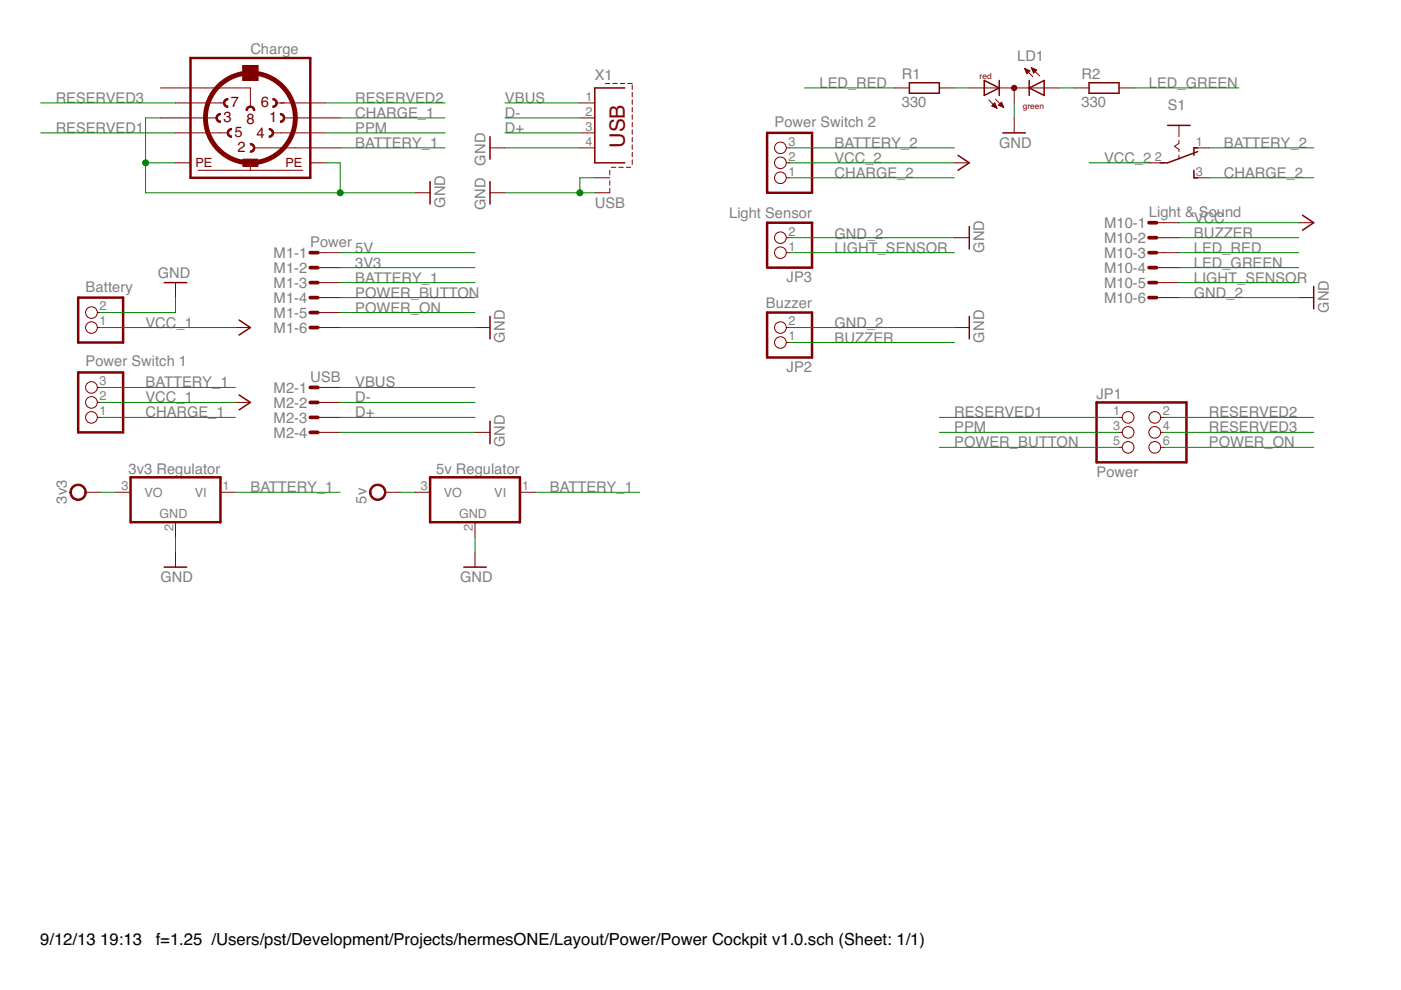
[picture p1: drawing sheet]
<svg xmlns="http://www.w3.org/2000/svg" width="297mm" height="210mm" viewBox="0 0 297 210" stroke-linecap="round" stroke-linejoin="round" font-family="sans-serif">
<g fill="#800000" stroke="#800000" stroke-width=".21">
<path d="M62.6 25h9.5z"/>
<path d="M62.6 31.3h9.5z"/>
<path d="M34 25h9.6z"/>
<path d="M59.4 28.2h9.6z"/>
<path d="M37.2 28.2h9.5z"/>
<path d="M51.5 17.1h3.2z"/>
<path d="M43.6 25h2.3z"/>
<path d="M46.7 28.2h1.6z"/>
<path d="M57.8 28.2h1.6z"/>
<path d="M60.2 25h2.4z"/>
<path d="M51.5 13.9v3.2z"/>
<path d="M51.5 13.9h3.2z"/>
<path d="M54.7 13.9v3.2z"/>
<path d="M53.9 31.3h8.7z"/>
<path d="M65.8 34.5h3.2z"/>
<path d="M59.4 21.8h9.6z"/>
<path d="M37.2 21.8h9.5z"/>
<path d="M53.1 18.6v4z"/>
<path d="M43.6 18.6h9.5z"/>
<path d="M46.7 21.8h.8z"/>
<path d="M58.7 21.8h1.5z"/>
<path d="M34 18.6h9.6z"/>
<path d="M37.2 34.5h3.2z"/>
<path d="M42 36.1h11.1z"/>
<path d="M53.1 34.5v1.6z"/>
<path d="M53.1 36.1h11.1z"/>
<path d="M88 40.9h3.2z"/>
<path d="M20.6 69.4h.7z"/>
<path d="M20.6 66.3h.7z"/>
<path d="M20.6 88.5h.7z"/>
<path d="M20.6 85.3h.7z"/>
<path d="M20.6 82.1h.7z"/>
<path d="M49.9 69.4h3.2z"/>
<path d="M37.2 59.9v3.2z"/>
<path d="M49.9 85.3h3.2z"/>
<path d="M69 53.6h3.1z"/>
<path d="M67.4 53.6h1.6z"/>
<path d="M69 56.7h3.1z"/>
<path d="M67.4 56.7h1.6z"/>
<path d="M69 59.9h3.1z"/>
<path d="M67.4 59.9h1.6z"/>
<path d="M69 63.1h3.1z"/>
<path d="M67.4 63.1h1.6z"/>
<path d="M69 66.3h3.1z"/>
<path d="M67.4 66.3h1.6z"/>
<path d="M69 69.4h3.1z"/>
<path d="M67.4 69.4h1.6z"/>
<path d="M100.7 69.4h3.2z"/>
<path d="M69 82.1h3.1z"/>
<path d="M67.4 82.1h1.6z"/>
<path d="M69 85.3h3.1z"/>
<path d="M67.4 85.3h1.6z"/>
<path d="M69 88.5h3.1z"/>
<path d="M67.4 88.5h1.6z"/>
<path d="M69 91.7h3.1z"/>
<path d="M67.4 91.7h1.6z"/>
<path d="M100.7 91.7h3.2z"/>
<path d="M122.9 21.8h3.2z"/>
<path d="M122.9 25h3.2z"/>
<path d="M122.9 28.2h3.2z"/>
<path d="M122.9 31.3h3.2z"/>
<path d="M126.1 37.7h3.2z"/>
<path d="M126.1 40.9h3.2z"/>
<path d="M129.3 39.9v1z"/>
<path d="M129.3 38.3v1z"/>
<path d="M134 33.9v.9z"/>
<path d="M134 32.3v1z"/>
<path d="M134 30.7v1z"/>
<path d="M134 29.1v1z"/>
<path d="M134 27.5v1z"/>
<path d="M134 26v.9z"/>
<path d="M134 24.4v.9z"/>
<path d="M134 22.8v.9z"/>
<path d="M134 21.2v.9z"/>
<path d="M134 19.6v1z"/>
<path d="M134 18v1z"/>
<path d="M133.1 17.7h.9z"/>
<path d="M131.5 17.7h1z"/>
<path d="M129.9 17.7h1z"/>
<path d="M128.3 17.7h1z"/>
<path d="M129.3 36.1v1z"/>
<path d="M129.6 35.5h1z"/>
<path d="M131.2 35.5h.9z"/>
<path d="M132.8 35.5h.9z"/>
<path d="M103.9 40.9h3.2z"/>
<path d="M103.9 31.3h3.2z"/>
<path d="M237.3 88.5h.7z"/>
<path d="M246.1 88.5h.7z"/>
<path d="M237.3 91.7h.7z"/>
<path d="M246.1 91.7h.7z"/>
<path d="M237.3 94.8h.7z"/>
<path d="M246.1 94.8h.7z"/>
<path d="M46.7 104.4h3.2z"/>
<path d="M37.2 110.7v3.2z"/>
<path d="M24.5 104.4h3.2z"/>
<path d="M18.2 104.4h3.1z"/>
<path d="M37.2 117.1v3.1z"/>
<path d="M110.2 104.4h3.2z"/>
<path d="M100.7 110.7v3.2z"/>
<path d="M88 104.4h3.2z"/>
<path d="M100.7 117.1v3.1z"/>
<path d="M81.7 104.4h3.1z"/>
<path d="M275.4 63.1h3.1z"/>
<path d="M275.4 47.2h3.1z"/>
<path d="M250 26.6v2.4z"/>
<path d="M250 29.8v.6z"/>
<path d="M250 31.7v.5z"/>
<path d="M243.6 34.5h3.2z"/>
<path d="M253.1 37.7h3.2z"/>
<path d="M253.1 31.3h3.2z"/>
<path d="M250 32.9v.8z"/>
<path d="M249 31l1-.6z"/>
<path d="M249 31l1 .7z"/>
<path d="M166.7 37.7h.7z"/>
<path d="M166.7 34.5h.7z"/>
<path d="M166.7 31.3h.7z"/>
<path d="M246.8 47.2h3.2z"/>
<path d="M245.2 47.2h1.6z"/>
<path d="M246.8 50.4h3.2z"/>
<path d="M245.2 50.4h1.6z"/>
<path d="M246.8 53.6h3.2z"/>
<path d="M245.2 53.6h1.6z"/>
<path d="M246.8 56.7h3.2z"/>
<path d="M245.2 56.7h1.6z"/>
<path d="M246.8 59.9h3.2z"/>
<path d="M245.2 59.9h1.6z"/>
<path d="M246.8 63.1h3.2z"/>
<path d="M245.2 63.1h1.6z"/>
<path d="M202.3 34.5h3.2z"/>
<path d="M215 18.6v3.2z"/>
<path d="M205.5 18.6h3.2z"/>
<path d="M208.7 18.6h3.2z"/>
<path d="M209.6 21.2l1.8 1.7z"/>
<path d="M211.1 21l1.7 1.8z"/>
<path d="M221.4 18.6h3.2z"/>
<path d="M218.2 18.6h3.2z"/>
<path d="M218.7 14.4l1.7 1.7z"/>
<path d="M217.3 14.5l1.7 1.8z"/>
<path d="M211.9 18.6h6.3z"/>
<path d="M210.3 22.5l1.1 .4z"/>
<path d="M210.3 22.5l.6-.7z"/>
<path d="M210.9 21.8l.5 1.1z"/>
<path d="M211.2 22.9h.1z"/>
<path d="M210.8 22.7h.5z"/>
<path d="M210.5 22.5h.7z"/>
<path d="M210.4 22.4h.7z"/>
<path d="M210.5 22.2h.6z"/>
<path d="M210.7 22.1h.3z"/>
<path d="M211.7 22.3l1.1 .5z"/>
<path d="M211.7 22.3l.6-.6z"/>
<path d="M212.3 21.7l.5 1.1z"/>
<path d="M212.6 22.7h.2z"/>
<path d="M212.3 22.5h.4z"/>
<path d="M211.9 22.4h.7z"/>
<path d="M211.8 22.2h.8z"/>
<path d="M211.9 22.1h.6z"/>
<path d="M212.1 21.9h.3z"/>
<path d="M217.3 14.5l.4 1.1z"/>
<path d="M217.3 14.5l1.1 .5z"/>
<path d="M218.4 15l-.7 .6z"/>
<path d="M217.6 15.4h.4z"/>
<path d="M217.6 15.2h.5z"/>
<path d="M217.5 15.1h.8z"/>
<path d="M217.4 14.9h.8z"/>
<path d="M217.4 14.8h.4z"/>
<path d="M217.3 14.6h.1z"/>
<path d="M218.7 14.4l.5 1.1z"/>
<path d="M218.7 14.4l1.1 .4z"/>
<path d="M219.8 14.8l-.6 .7z"/>
<path d="M219.1 15.4h.1z"/>
<path d="M219.1 15.2h.3z"/>
<path d="M219 15.1h.6z"/>
<path d="M218.9 14.9h.8z"/>
<path d="M218.8 14.8h.8z"/>
<path d="M218.8 14.6h.4z"/>
<path d="M218.7 14.4h.1z"/>
<path d="M215 25v3.2z"/>
<path d="M199.2 18.6h3.1z"/>
<path d="M189.6 18.6h3.2z"/>
<path d="M237.3 18.6h3.1z"/>
<path d="M227.7 18.6h3.2z"/>
<path d="M166.7 72.6h.7z"/>
<path d="M166.7 69.4h.7z"/>
<path d="M166.7 53.6h.7z"/>
<path d="M166.7 50.4h.7z"/>
<path d="M202.3 69.4h3.2z"/>
<path d="M202.3 50.4h3.2z"/>
<path d="M48.5 27.5l.6-.3v.3a.63 .63 0 0 0-.6 .7 .63 .63 0 0 0 .6 .6v.3a.94 .94 0 0 1-.9-.6 .94 .94 0 0 1 .3-1z" fill-rule="evenodd"/>
<path d="M59.4 24a.95 .95 0 0 1 1 1 .95 .95 0 0 1-1 1v-.4a.63 .63 0 0 0 .7-.6 .63 .63 0 0 0-.7-.6z" fill-rule="evenodd"/>
<path d="M46.1 24.3l.6-.3v.4a.63 .63 0 0 0-.6 .6 .63 .63 0 0 0 .6 .6v.4a.95 .95 0 0 1-.9-.7 .95 .95 0 0 1 .3-1z" fill-rule="evenodd"/>
<path d="M53.1 30.4a.95 .95 0 0 1 .9 .9 .95 .95 0 0 1-.9 1v-.3a.63 .63 0 0 0 .6-.7 .63 .63 0 0 0-.6-.6z" fill-rule="evenodd"/>
<path d="M57.1 27.2a.95 .95 0 0 1 .9 1 .95 .95 0 0 1-.9 .9v-.3a.63 .63 0 0 0 .6-.6 .63 .63 0 0 0-.6-.7z" fill-rule="evenodd"/>
<path d="M57.8 20.9a.95 .95 0 0 1 1 .9 .95 .95 0 0 1-1 1v-.3a.63 .63 0 0 0 .7-.7 .63 .63 0 0 0-.7-.6z" fill-rule="evenodd"/>
<path d="M47.7 21.1l.6-.2v.3a.63 .63 0 0 0-.6 .6 .63 .63 0 0 0 .6 .7v.3a.95 .95 0 0 1-.9-.6 .95 .95 0 0 1 .3-1.1z" fill-rule="evenodd"/>
<path d="M52.4 22.8a.96 .96 0 0 1 1-.3 .96 .96 0 0 1 .6 .9h-.3a.63 .63 0 0 0-.6-.6 .63 .63 0 0 0-.6 .6h-.4z" fill-rule="evenodd"/>
<path d="M15.2 103.3a1.75 1.75 0 0 1 2.8 .1 1.75 1.75 0 0 1-.9 2.7 1.75 1.75 0 0 1-2.3-1.7h.3a1.43 1.43 0 0 1 2.1-1.4 1.43 1.43 0 0 1 .3 2.4 1.43 1.43 0 0 1-2.3-.7l-.1-.3h-.3z" fill-rule="evenodd"/>
<path d="M78.7 103.3a1.75 1.75 0 0 1 2.8 .1 1.75 1.75 0 0 1-.9 2.7 1.75 1.75 0 0 1-2.3-1.7h.4a1.43 1.43 0 0 1 2.1-1.2 1.43 1.43 0 0 1 .1 2.4 1.43 1.43 0 0 1-2.2-.9v-.3h-.4z" fill-rule="evenodd"/>
<path d="M214.7 18.2a.57 .57 0 0 1 .9 .2 .57 .57 0 0 1-.4 .8 .57 .57 0 0 1-.7-.6l.6 .1-.6-.1z" fill-rule="evenodd"/>
</g>
<circle cx="53.1" cy="25" r="9.5" fill="none" stroke="#800000" stroke-width="1"/>
<g fill="#800000" stroke="#800000" stroke-width=".53">
<path d="M40.4 37.7h25.4z"/>
<path d="M65.8 12.3v25.4z"/>
<path d="M40.4 12.3h25.4z"/>
<path d="M40.4 12.3v25.4z"/>
<path d="M16.6 63.1h9.5z"/>
<path d="M16.6 63.1v9.5z"/>
<path d="M16.6 72.6h9.5z"/>
<path d="M26.1 63.1v9.5z"/>
<path d="M16.6 79h9.5z"/>
<path d="M16.6 79v12.7z"/>
<path d="M16.6 91.7h9.5z"/>
<path d="M26.1 79v12.7z"/>
<path d="M232.5 98h19z"/>
<path d="M251.5 85.3v12.7z"/>
<path d="M232.5 85.3h19z"/>
<path d="M232.5 85.3v12.7z"/>
<path d="M27.7 110.7h19z"/>
<path d="M27.7 101.2v9.5z"/>
<path d="M27.7 101.2h19z"/>
<path d="M46.7 101.2v9.5z"/>
<path d="M91.2 110.7h19z"/>
<path d="M91.2 101.2v9.5z"/>
<path d="M91.2 101.2h19z"/>
<path d="M110.2 101.2v9.5z"/>
<path d="M162.6 28.2h9.6z"/>
<path d="M162.6 28.2v12.7z"/>
<path d="M162.6 40.9h9.6z"/>
<path d="M172.2 28.2v12.7z"/>
<path d="M162.6 66.3h9.6z"/>
<path d="M162.6 66.3v9.5z"/>
<path d="M162.6 75.8h9.6z"/>
<path d="M172.2 66.3v9.5z"/>
<path d="M162.6 47.2h9.6z"/>
<path d="M162.6 47.2v9.5z"/>
<path d="M162.6 56.7h9.6z"/>
<path d="M172.2 47.2v9.5z"/>
</g>
<g fill="#800000" stroke="#800000" stroke-width=".21">
<path d="M51.5 13.9h3.2v3.2h-3.2z"/>
<path d="M51.5 33.7h3.2v1.6h-3.2z"/>
</g>
<g fill="#800000" stroke="#800000" stroke-width=".32">
<path d="M91.2 38.5v4.8z"/>
<path d="M50.7 71l2.4-1.6z"/>
<path d="M50.7 67.9l2.4 1.5z"/>
<path d="M34.8 59.9h4.8z"/>
<path d="M50.7 86.9l2.4-1.6z"/>
<path d="M50.7 83.7l2.4 1.6z"/>
<path d="M103.9 67.1v4.7z"/>
<path d="M103.9 89.3v4.8z"/>
<path d="M126.1 18.6v15.9z"/>
<path d="M126.1 34.5h6.4z"/>
<path d="M126.1 18.6h6.4z"/>
<path d="M103.9 38.5v4.8z"/>
<path d="M103.9 29v4.7z"/>
<path d="M34.8 120.2h4.8z"/>
<path d="M98.3 120.2h4.8z"/>
<path d="M278.5 60.7v4.8z"/>
<path d="M276.2 48.8l2.3-1.6z"/>
<path d="M276.2 45.6l2.3 1.6z"/>
<path d="M250 26.6h2.3z"/>
<path d="M247.6 26.6h2.4z"/>
<path d="M246 34.5h1.6z"/>
<path d="M247.6 34.5l6.3-2.3z"/>
<path d="M253.1 36.1v1.6z"/>
<path d="M253.1 37.7h.8z"/>
<path d="M253.1 31.3v1.6z"/>
<path d="M253.1 31.3h.8z"/>
<path d="M203.1 36.1l2.4-1.6z"/>
<path d="M203.1 32.9l2.4 1.6z"/>
<path d="M208.7 17.1l3.2 1.5z"/>
<path d="M208.7 20.2l3.2-1.6z"/>
<path d="M211.9 17.1v1.5z"/>
<path d="M211.9 18.6v1.6z"/>
<path d="M208.7 17.1v1.5z"/>
<path d="M208.7 18.6v1.6z"/>
<path d="M218.2 18.6l3.2 1.6z"/>
<path d="M218.2 18.6l3.2-1.5z"/>
<path d="M218.2 18.6v1.6z"/>
<path d="M218.2 17.1v1.5z"/>
<path d="M221.4 18.6v1.6z"/>
<path d="M221.4 17.1v1.5z"/>
<path d="M212.6 28.2h4.8z"/>
<path d="M192.8 19.8h6.4z"/>
<path d="M192.8 17.5h6.4z"/>
<path d="M199.2 17.5v2.3z"/>
<path d="M192.8 17.5v2.3z"/>
<path d="M230.9 19.8h6.4z"/>
<path d="M230.9 17.5h6.4z"/>
<path d="M237.3 17.5v2.3z"/>
<path d="M230.9 17.5v2.3z"/>
<path d="M205.5 67.1v4.7z"/>
<path d="M205.5 48v4.8z"/>
</g>
<g fill="none" stroke="#800000" stroke-width=".21">
<circle cx="165.5" cy="34.5" r="1.24"/>
<circle cx="165.5" cy="31.3" r="1.24"/>
<circle cx="165.5" cy="37.7" r="1.24"/>
<circle cx="165.5" cy="53.6" r="1.24"/>
<circle cx="165.5" cy="50.4" r="1.24"/>
<circle cx="19.4" cy="66.3" r="1.24"/>
<circle cx="19.4" cy="69.4" r="1.24"/>
<circle cx="165.5" cy="69.4" r="1.24"/>
<circle cx="165.5" cy="72.6" r="1.24"/>
<circle cx="19.4" cy="82.1" r="1.24"/>
<circle cx="19.4" cy="85.3" r="1.24"/>
<circle cx="19.4" cy="88.5" r="1.24"/>
<circle cx="239.2" cy="91.7" r="1.24"/>
<circle cx="239.2" cy="94.8" r="1.24"/>
<circle cx="239.2" cy="88.5" r="1.24"/>
<circle cx="244.8" cy="94.8" r="1.24"/>
<circle cx="244.8" cy="91.7" r="1.24"/>
<circle cx="244.8" cy="88.5" r="1.24"/>
</g>
<g fill="#800000" stroke="#800000" stroke-width=".78">
<path d="M65.8 53.6h1.6z"/>
<path d="M65.8 56.7h1.6z"/>
<path d="M65.8 59.9h1.6z"/>
<path d="M65.8 63.1h1.6z"/>
<path d="M65.8 66.3h1.6z"/>
<path d="M65.8 69.4h1.6z"/>
<path d="M65.8 82.1h1.6z"/>
<path d="M65.8 85.3h1.6z"/>
<path d="M65.8 88.5h1.6z"/>
<path d="M65.8 91.7h1.6z"/>
<path d="M243.6 47.2h1.6z"/>
<path d="M243.6 50.4h1.6z"/>
<path d="M243.6 53.6h1.6z"/>
<path d="M243.6 56.7h1.6z"/>
<path d="M243.6 59.9h1.6z"/>
<path d="M243.6 63.1h1.6z"/>
</g>
<g fill="#008000" stroke="#008000" stroke-width=".21">
<path d="M30.9 34.5h6.3z"/>
<path d="M30.9 25v9.5z"/>
<path d="M30.9 25h3.1z"/>
<path d="M69 34.5h3.1z"/>
<path d="M72.1 34.5v6.4z"/>
<path d="M72.1 40.9h15.9z"/>
<path d="M30.9 40.9h41.2z"/>
<path d="M30.9 34.5v6.4z"/>
<path d="M21.3 66.3h15.9z"/>
<path d="M37.2 63.1v3.2z"/>
<path d="M72.1 69.4h28.6z"/>
<path d="M37.2 113.9v3.2z"/>
<path d="M100.7 113.9v3.2z"/>
<path d="M72.1 91.7h28.6z"/>
<path d="M122.9 37.7h3.2z"/>
<path d="M122.9 37.7v3.2z"/>
<path d="M122.9 40.9h3.2z"/>
<path d="M107.1 40.9h15.8z"/>
<path d="M107.1 31.3h15.8z"/>
<path d="M72.1 25h22.3z"/>
<path d="M21.3 88.5h28.6z"/>
<path d="M21.3 82.1h28.6z"/>
<path d="M72.1 31.3h22.3z"/>
<path d="M72.1 59.9h28.6z"/>
<path d="M49.9 104.4h22.2z"/>
<path d="M113.4 104.4h22.2z"/>
<path d="M21.3 69.4h28.6z"/>
<path d="M21.3 85.3h28.6z"/>
<path d="M69 28.2h25.4z"/>
<path d="M199.2 91.7h38.1z"/>
<path d="M72.1 53.6h28.6z"/>
<path d="M84.8 104.4h3.2z"/>
<path d="M72.1 56.7h28.6z"/>
<path d="M21.3 104.4h3.2z"/>
<path d="M72.1 63.1h28.6z"/>
<path d="M199.2 94.8h38.1z"/>
<path d="M72.1 66.3h28.6z"/>
<path d="M246.8 94.8h31.7z"/>
<path d="M72.1 82.1h28.6z"/>
<path d="M107.1 21.8h15.8z"/>
<path d="M72.1 85.3h28.6z"/>
<path d="M107.1 25h15.8z"/>
<path d="M72.1 88.5h28.6z"/>
<path d="M107.1 28.2h15.8z"/>
<path d="M8.6 21.8h28.6z"/>
<path d="M246.8 91.7h31.7z"/>
<path d="M8.6 28.2h28.6z"/>
<path d="M199.2 88.5h38.1z"/>
<path d="M69 21.8h25.4z"/>
<path d="M246.8 88.5h31.7z"/>
<path d="M250 50.4h25.4z"/>
<path d="M167.4 72.6h34.9z"/>
<path d="M250 56.7h25.4z"/>
<path d="M240.4 18.6h22.3z"/>
<path d="M250 59.9h25.4z"/>
<path d="M167.4 53.6h34.9z"/>
<path d="M250 53.6h25.4z"/>
<path d="M170.6 18.6h19z"/>
<path d="M167.4 31.3h34.9z"/>
<path d="M256.3 31.3h22.2z"/>
<path d="M167.4 34.5h34.9z"/>
<path d="M230.9 34.5h12.7z"/>
<path d="M167.4 37.7h34.9z"/>
<path d="M256.3 37.7h22.2z"/>
<path d="M250 47.2h25.4z"/>
<path d="M250 63.1h25.4z"/>
<path d="M215 21.8v3.2z"/>
<path d="M167.4 69.4h34.9z"/>
<path d="M167.4 50.4h34.9z"/>
<path d="M202.3 18.6h3.2z"/>
<path d="M224.6 18.6h3.1z"/>
<circle cx="30.9" cy="34.5" r=".64"/>
<circle cx="72.1" cy="40.9" r=".64"/>
<circle cx="122.9" cy="40.9" r=".64"/>
</g>
<text font-size="4.5" fill="#800000" x="132.5" y="31.4" transform="rotate(-90 132.5 31.4)">USB</text>
<g font-size="3.5">
<text x="8.5" y="200.4">9/12/13</text>
<text x="21.3" y="200.4">19:13</text>
<text x="33" y="200.4">f=1.25 /Users/pst/Development/Projects/hermesONE/Layout/Power/Power Cockpit v1.0.sch (Sheet: 1/1)</text>
</g>
<g font-size="3.1" fill="#808080">
<text x="53.1" y="11.5">Charge</text>
<text x="126.1" y="17.1">X1</text>
<text x="191.2" y="16.8">R1</text>
<text x="215.7" y="12.9">LD1</text>
<text x="229.3" y="16.8">R2</text>
<text x="11.8" y="21.8">RESERVED3</text>
<text x="75.3" y="21.8">RESERVED2</text>
<text x="107.1" y="21.8">VBUS</text>
<text x="173.7" y="18.7">LED_RED</text>
<text x="191.2" y="22.8">330</text>
<text x="229.3" y="22.8">330</text>
<text x="243.6" y="18.7">LED_GREEN</text>
<text x="247.6" y="23.4">S1</text>
<text x="11.8" y="28.2">RESERVED1</text>
<text x="75.3" y="25">CHARGE_1</text>
<text x="75.3" y="28.2">PPM</text>
<text x="107.1" y="25">D-</text>
<text x="107.1" y="28.2">D+</text>
<text x="164.2" y="26.9">Power Switch 2</text>
<text x="75.3" y="31.4">BATTERY_1</text>
<text x="102.9" y="35.1" transform="rotate(-90 102.9 35.1)">GND</text>
<text x="176.9" y="31.4">BATTERY_2</text>
<text x="176.9" y="34.5">VCC_2</text>
<text x="211.9" y="31.4">GND</text>
<text x="234.1" y="34.5">VCC_2</text>
<text x="259.5" y="31.4">BATTERY_2</text>
<text x="176.9" y="37.7">CHARGE_2</text>
<text x="259.5" y="37.7">CHARGE_2</text>
<text x="94.4" y="44.1" transform="rotate(-90 94.4 44.1)">GND</text>
<text x="102.9" y="44.6" transform="rotate(-90 102.9 44.6)">GND</text>
<text x="126.1" y="44.1">USB</text>
<text x="154.6" y="46.3">Light Sensor</text>
<text x="243.6" y="46.1">Light &amp; Sound</text>
<text x="253.1" y="47.2">VCC</text>
<text x="65.8" y="52.5">Power</text>
<text x="75.3" y="53.6">5V</text>
<text x="176.9" y="53.6">LIGHT_SENSOR</text>
<text x="176.9" y="50.7">GND_2</text>
<text x="208.7" y="53.6" transform="rotate(-90 208.7 53.6)">GND</text>
<text x="234.1" y="48.3">M10-1</text>
<text x="234.1" y="51.5">M10-2</text>
<text x="253.1" y="50.4">BUZZER</text>
<text x="253.1" y="53.6">LED_RED</text>
<text x="33.5" y="59">GND</text>
<text x="58" y="54.7">M1-1</text>
<text x="58" y="57.9">M1-2</text>
<text x="75.3" y="59.9">BATTERY_1</text>
<text x="75.3" y="56.8">3V3</text>
<text x="166.8" y="59.8">JP3</text>
<text x="234.1" y="54.7">M10-3</text>
<text x="234.1" y="57.9">M10-4</text>
<text x="253.1" y="56.8">LED_GREEN</text>
<text x="253.1" y="59.9">LIGHT_SENSOR</text>
<text x="18.2" y="61.8">Battery</text>
<text x="58" y="61">M1-3</text>
<text x="58" y="64.2">M1-4</text>
<text x="75.3" y="63.1">POWER_BUTTON</text>
<text x="162.4" y="65.3">Buzzer</text>
<text x="234.1" y="61">M10-5</text>
<text x="234.1" y="64.2">M10-6</text>
<text x="253.1" y="63.1">GND_2</text>
<text x="30.9" y="69.4">VCC_1</text>
<text x="58" y="67.4">M1-5</text>
<text x="58" y="70.6">M1-6</text>
<text x="75.3" y="66.3">POWER_ON</text>
<text x="176.9" y="69.4">GND_2</text>
<text x="281.7" y="66.3" transform="rotate(-90 281.7 66.3)">GND</text>
<text x="18.2" y="77.7">Power Switch 1</text>
<text x="107.1" y="72.6" transform="rotate(-90 107.1 72.6)">GND</text>
<text x="176.9" y="72.6">BUZZER</text>
<text x="208.7" y="72.6" transform="rotate(-90 208.7 72.6)">GND</text>
<text x="30.9" y="82.1">BATTERY_1</text>
<text x="58" y="83.3">M2-1</text>
<text x="65.8" y="81">USB</text>
<text x="75.3" y="82.1">VBUS</text>
<text x="166.8" y="78.8">JP2</text>
<text x="30.9" y="88.5">CHARGE_1</text>
<text x="30.9" y="85.3">VCC_1</text>
<text x="58" y="86.4">M2-2</text>
<text x="58" y="89.6">M2-3</text>
<text x="75.3" y="85.3">D-</text>
<text x="75.3" y="88.5">D+</text>
<text x="202.3" y="88.5">RESERVED1</text>
<text x="232.5" y="84.5">JP1</text>
<text x="256.3" y="88.5">RESERVED2</text>
<text x="58" y="92.8">M2-4</text>
<text x="107.1" y="94.8" transform="rotate(-90 107.1 94.8)">GND</text>
<text x="202.3" y="91.7">PPM</text>
<text x="202.3" y="94.8">POWER_BUTTON</text>
<text x="256.3" y="94.8">POWER_ON</text>
<text x="256.3" y="91.7">RESERVED3</text>
<text x="27.2" y="100.4">3v3 Regulator</text>
<text x="92.5" y="100.4">5v Regulator</text>
<text x="232.5" y="101.2">Power</text>
<text x="14.2" y="106.8" transform="rotate(-90 14.2 106.8)">3v3</text>
<text x="53.1" y="104.4">BATTERY_1</text>
<text x="77.7" y="106.8" transform="rotate(-90 77.7 106.8)">5v</text>
<text x="116.6" y="104.4">BATTERY_1</text>
<text x="34" y="123.4">GND</text>
<text x="97.5" y="123.4">GND</text>
</g>
<g font-size="3.1" fill="#800000">
<text x="49" y="22.8">7</text>
<text x="55.3" y="22.8">6</text>
<text x="47.4" y="26">3</text>
<text x="49.8" y="29.1">5</text>
<text x="52.3" y="26.3">8</text>
<text x="54.4" y="29.3">4</text>
<text x="57.1" y="26">1</text>
<text x="50.4" y="32.3">2</text>
</g>
<g font-size="2.7" fill="#808080">
<text x="124.2" y="21.4">1</text>
<text x="124.2" y="24.6">2</text>
<text x="124.2" y="27.7">3</text>
<text x="124.2" y="30.9">4</text>
<text x="167.1" y="34.1">2</text>
<text x="167.1" y="30.9">3</text>
<text x="244.8" y="34.1">2</text>
<text x="253.6" y="30.9">1</text>
<text x="167.1" y="37.3">1</text>
<text x="253.6" y="37.3">3</text>
<text x="167.1" y="53.1">1</text>
<text x="167.1" y="50">2</text>
<text x="21.1" y="65.8">2</text>
<text x="21.1" y="69">1</text>
<text x="167.1" y="69">2</text>
<text x="167.1" y="72.2">1</text>
<text x="21.1" y="81.7">3</text>
<text x="21.1" y="88.1">1</text>
<text x="21.1" y="84.9">2</text>
<text x="236" y="88.1">1</text>
<text x="246.5" y="88.1">2</text>
<text x="236" y="91.2">3</text>
<text x="236" y="94.4">5</text>
<text x="246.5" y="91.2">4</text>
<text x="246.5" y="94.4">6</text>
<text x="25.7" y="103.9">3</text>
<text x="30.6" y="105.3">VO</text>
<text x="41.3" y="105.3">VI</text>
<text x="47.2" y="103.9">1</text>
<text x="89.2" y="103.9">3</text>
<text x="94.1" y="105.3">VO</text>
<text x="104.8" y="105.3">VI</text>
<text x="110.7" y="103.9">1</text>
<text x="33.8" y="109.8">GND</text>
<text x="36.8" y="112.7" transform="rotate(-90 36.8 112.7)">2</text>
<text x="97.4" y="109.8">GND</text>
<text x="100.3" y="112.7" transform="rotate(-90 100.3 112.7)">2</text>
</g>
<g font-size="2.7" fill="#800000">
<text x="41.4" y="35.3">PE</text>
<text x="60.5" y="35.3">PE</text>
</g>
<g font-size="1.8" fill="#800000">
<text x="207.7" y="16.7">red</text>
<text x="216.8" y="23.1">green</text>
</g>
</svg>
